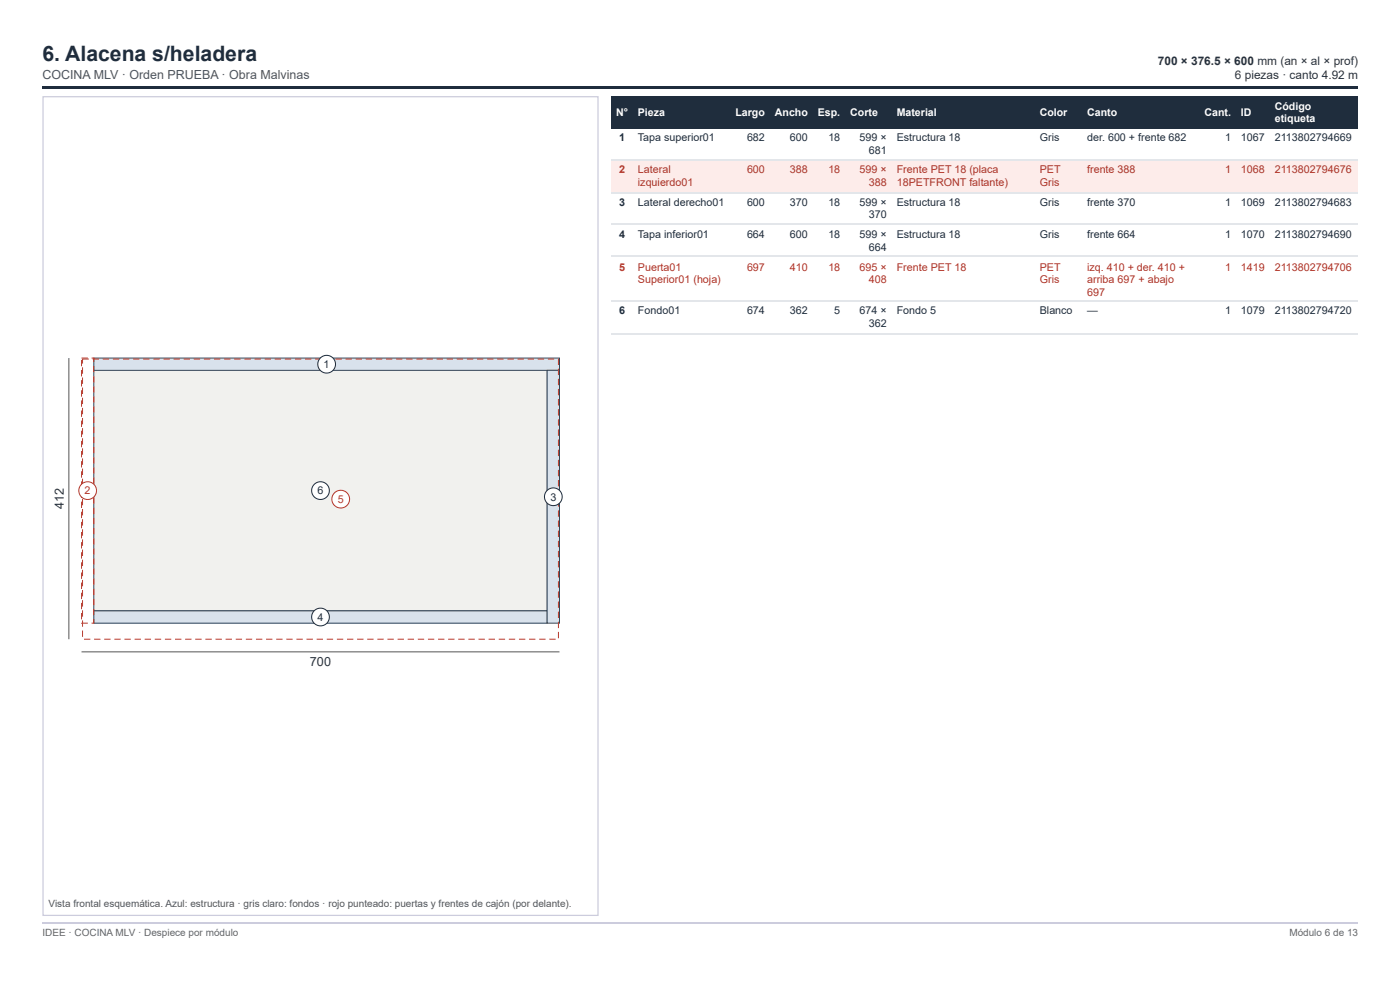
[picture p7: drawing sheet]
<svg xmlns="http://www.w3.org/2000/svg" width="297mm" height="210mm" viewBox="0 0 297 210" stroke-linecap="round" stroke-linejoin="round" font-family="sans-serif">
<path d="M9 18.3h279v.5h-279z" fill="#1f2d3d"/>
<path d="M9.1 20.5h117.8v173.6h-117.8z" fill="none" stroke="#ccd" stroke-width=".26"/>
<path d="M19.9 78.5h96.2v51h-96.2z" fill="#f1f1ee"/>
<path d="M19.9 78.5h96.2v51h-96.2z" fill="none" stroke="#34495e" stroke-width=".21"/>
<path d="M19.9 129.5h96.2v2.6h-96.2z" fill="#d9e2ec"/>
<path d="M19.9 129.5h96.2v2.6h-96.2z" fill="none" stroke="#34495e" stroke-width=".21"/>
<path d="M19.9 75.9h98.8v2.6h-98.8z" fill="#d9e2ec"/>
<path d="M19.9 75.9h98.8v2.6h-98.8z" fill="none" stroke="#34495e" stroke-width=".21"/>
<path d="M116.1 78.5h2.6v53.6h-2.6z" fill="#d9e2ec"/>
<path d="M116.1 78.5h2.6v53.6h-2.6z" fill="none" stroke="#34495e" stroke-width=".21"/>
<g fill="#c0392b">
<path d="M19.4 75.8h.6v1h-.2v-.9h.1l-.5 .1zM19.8 77.6h.2v1.3h-.2zM19.8 79.7h.2v1.4h-.2zM19.8 81.9h.2v1.3h-.2zM19.8 84h.2v1.4h-.2zM19.8 86.2h.2v1.3h-.2zM19.8 88.3h.2v1.4h-.2zM19.8 90.5h.2v1.3h-.2zM19.8 92.6h.2v1.4h-.2zM19.8 94.8h.2v1.3h-.2zM19.8 96.9h.2v1.4h-.2zM19.8 99.1h.2v1.3h-.2zM19.8 101.2h.2v1.3h-.2zM19.8 103.3h.2v1.4h-.2zM19.8 105.5h.2v1.3h-.2zM19.8 107.6h.2v1.4h-.2zM19.8 109.8h.2v1.3h-.2zM19.8 111.9h.2v1.4h-.2zM19.8 114.1h.2v1.3h-.2zM19.8 116.2h.2v1.4h-.2zM19.8 118.4h.2v1.3h-.2zM19.8 120.5h.2v1.4h-.2zM19.8 122.7h.2v1.3h-.2zM19.8 124.8h.2v1.4h-.2zM19.8 127h.2v1.3h-.2zM19.8 129.1h.2v1.3h-.2zM19.8 131.2h.2v1h-.6v-.2l.5 .1h-.1zM17.2 132.1l1.4-.1v.2h-1.4zM17.2 130h.2v1.3h-.2zM17.2 127.8h.2v1.4h-.2zM17.2 125.7h.2v1.3h-.2zM17.2 123.5h.2v1.4h-.2zM17.2 121.4h.2v1.3h-.2zM17.2 119.2h.2v1.4h-.2zM17.2 117.1h.2v1.3h-.2zM17.2 114.9h.2v1.4h-.2zM17.2 112.8h.2v1.3h-.2zM17.2 110.6h.2v1.4h-.2zM17.2 108.5h.2v1.3h-.2zM17.2 106.4h.2v1.3h-.2zM17.2 104.2h.2v1.3h-.2zM17.2 102.1h.2v1.3h-.2zM17.2 99.9h.2v1.4h-.2zM17.2 97.8h.2v1.3h-.2zM17.2 95.6h.2v1.4h-.2zM17.2 93.5h.2v1.3h-.2zM17.2 91.3h.2v1.4h-.2zM17.2 89.2h.2v1.3h-.2zM17.2 87h.2v1.4h-.2zM17.2 84.9h.2v1.3h-.2zM17.2 82.7h.2v1.4h-.2zM17.2 80.6h.2v1.3h-.2zM17.2 78.5h.2v1.3h-.2zM17.2 76.3h.2v1.4h-.2zM17.3 75.8h1.3v.2h-1.3z"/>
<path d="M19.7 76h1.3v.2h-1.3zM21.8 76h1.3v.2h-1.3zM23.9 76h1.4v.2h-1.4zM26.1 76h1.3v.2h-1.3zM28.2 76h1.4v.2h-1.4zM30.4 76h1.3v.2h-1.3zM32.5 76h1.4v.2h-1.4zM34.7 76h1.3v.2h-1.3zM36.8 76h1.4v.2h-1.4zM39 76h1.3v.2h-1.3zM41.1 76h1.4v.2h-1.4zM43.3 76h1.3v.2h-1.3zM45.4 76h1.4v.2h-1.4zM47.6 76h1.3v.2h-1.3zM49.7 76h1.3v.2h-1.3zM51.8 76h1.4v.2h-1.4zM54 76h1.3v.2h-1.3zM56.1 76h1.4v.2h-1.4zM58.3 76h1.3v.2h-1.3zM60.4 76h1.4v.2h-1.4zM62.6 76h1.3v.2h-1.3zM64.7 76h1.4v.2h-1.4zM66.9 76h1.3v.2h-1.3zM69 76h1.4v.2h-1.4zM71.2 76h1.3v.2h-1.3zM73.3 76h1.3v.2h-1.3zM75.5 76h1.3v.2h-1.3zM77.6 76h1.3v.2h-1.3zM79.7 76h1.4v.2h-1.4zM81.9 76h1.3v.2h-1.3zM84 76h1.4v.2h-1.4zM86.2 76h1.3v.2h-1.3zM88.3 76h1.4v.2h-1.4zM90.5 76h1.3v.2h-1.3zM92.6 76h1.4v.2h-1.4zM94.8 76h1.3v.2h-1.3zM96.9 76h1.4v.2h-1.4zM99.1 76h1.3v.2h-1.3zM101.2 76h1.3v.2h-1.3zM103.4 76h1.3v.2h-1.3zM105.5 76h1.3v.2h-1.3zM107.6 76h1.4v.2h-1.4zM109.8 76h1.3v.2h-1.3zM111.9 76h1.4v.2h-1.4zM114.1 76h1.3v.2h-1.3zM116.2 76h1.4v.2h-1.4zM118.4 76h.2v1.4h-.2zM118.4 78.2h.2v1.3h-.2zM118.4 80.3h.2v1.4h-.2zM118.4 82.5h.2v1.3h-.2zM118.4 84.6h.2v1.4h-.2zM118.4 86.8h.2v1.3h-.2zM118.4 88.9h.2v1.3h-.2zM118.4 91h.2v1.4h-.2zM118.4 93.2h.2v1.3h-.2zM118.4 95.3h.2v1.4h-.2zM118.4 97.5h.2v1.3h-.2zM118.4 99.6h.2v1.4h-.2zM118.4 101.8h.2v1.3h-.2zM118.4 103.9h.2v1.4h-.2zM118.4 106.1h.2v1.3h-.2zM118.4 108.2h.2v1.4h-.2zM118.4 110.4h.2v1.3h-.2zM118.4 112.5h.2v1.3h-.2zM118.4 114.7h.2v1.3h-.2zM118.4 116.8h.2v1.3h-.2zM118.4 118.9h.2v1.4h-.2zM118.4 121.1h.2v1.3h-.2zM118.4 123.2h.2v1.4h-.2zM118.4 125.4h.2v1.3h-.2zM118.4 127.5h.2v1.4h-.2zM118.4 129.7h.2v1.3h-.2zM118.4 131.8h.2v1.4h-.2zM118.4 134h.2v1.3h-.2zM116.5 135.4h1.4v.2h-1.4zM114.4 135.4h1.3v.2h-1.3zM112.2 135.4h1.4v.2h-1.4zM110.1 135.4h1.3v.2h-1.3zM108 135.4h1.3v.2h-1.3zM105.8 135.4h1.4v.2h-1.4zM103.7 135.4h1.3v.2h-1.3zM101.5 135.4h1.4v.2h-1.4zM99.4 135.4h1.3v.2h-1.3zM97.2 135.4h1.4v.2h-1.4zM95.1 135.4h1.3v.2h-1.3zM92.9 135.4h1.4v.2h-1.4zM90.8 135.4h1.3v.2h-1.3zM88.6 135.4h1.4v.2h-1.4zM86.5 135.4h1.3v.2h-1.3zM84.3 135.4h1.4v.2h-1.4zM82.2 135.4h1.3v.2h-1.3zM80.1 135.4h1.3v.2h-1.3zM77.9 135.4h1.4v.2h-1.4zM75.8 135.4h1.3v.2h-1.3zM73.6 135.4h1.4v.2h-1.4zM71.5 135.4h1.3v.2h-1.3zM69.3 135.4h1.4v.2h-1.4zM67.2 135.4h1.3v.2h-1.3zM65 135.4h1.4v.2h-1.4zM62.9 135.4h1.3v.2h-1.3zM60.7 135.4h1.4v.2h-1.4zM58.6 135.4h1.3v.2h-1.3zM56.5 135.4h1.3v.2h-1.3zM54.3 135.4h1.3v.2h-1.3zM52.2 135.4h1.3v.2h-1.3zM50 135.4h1.4v.2h-1.4zM47.9 135.4h1.3v.2h-1.3zM45.7 135.4h1.4v.2h-1.4zM43.6 135.4h1.3v.2h-1.3zM41.4 135.4h1.4v.2h-1.4zM39.3 135.4h1.3v.2h-1.3zM37.1 135.4h1.4v.2h-1.4zM35 135.4h1.3v.2h-1.3zM32.8 135.4h1.4v.2h-1.4zM30.7 135.4h1.3v.2h-1.3zM28.6 135.4h1.3v.2h-1.3zM26.4 135.4h1.3v.2h-1.3zM24.3 135.4h1.3v.2h-1.3zM22.1 135.4h1.4v.2h-1.4zM20 135.4h1.3v.2h-1.3zM17.8 135.4h1.4v.2h-1.4zM17.4 133.7h.2v1.3h-.2zM17.4 131.5h.2v1.4h-.2zM17.4 129.4h.2v1.3h-.2zM17.4 127.2h.2v1.4h-.2zM17.4 125.1h.2v1.3h-.2zM17.4 123h.2v1.3h-.2zM17.4 120.8h.2v1.3h-.2zM17.4 118.7h.2v1.3h-.2zM17.4 116.5h.2v1.4h-.2zM17.4 114.4h.2v1.3h-.2zM17.4 112.2h.2v1.4h-.2zM17.4 110.1h.2v1.3h-.2zM17.4 107.9h.2v1.4h-.2zM17.4 105.8h.2v1.3h-.2zM17.4 103.6h.2v1.4h-.2zM17.4 101.5h.2v1.3h-.2zM17.4 99.3h.2v1.4h-.2zM17.4 97.2h.2v1.3h-.2zM17.4 95.1h.2v1.3h-.2zM17.4 92.9h.2v1.4h-.2zM17.4 90.8h.2v1.3h-.2zM17.4 88.6h.2v1.4h-.2zM17.4 86.5h.2v1.3h-.2zM17.4 84.3h.2v1.4h-.2zM17.4 82.2h.2v1.3h-.2zM17.4 80h.2v1.4h-.2zM17.4 77.9h.2v1.3h-.2zM17.4 76h1.5v.2h-1.4v-.1h.1v1h-.2z"/>
</g>
<circle cx="68" cy="104" r="1.88" fill="#fff"/>
<circle cx="68" cy="104" r="1.88" fill="none" stroke="#1f2d3d" stroke-width=".21"/>
<circle cx="68" cy="130.8" r="1.88" fill="#fff"/>
<circle cx="68" cy="130.8" r="1.88" fill="none" stroke="#1f2d3d" stroke-width=".21"/>
<circle cx="69.3" cy="77.2" r="1.88" fill="#fff"/>
<circle cx="69.3" cy="77.2" r="1.88" fill="none" stroke="#1f2d3d" stroke-width=".21"/>
<circle cx="117.4" cy="105.3" r="1.88" fill="#fff"/>
<circle cx="117.4" cy="105.3" r="1.88" fill="none" stroke="#1f2d3d" stroke-width=".21"/>
<circle cx="18.6" cy="104" r="1.88" fill="#fff"/>
<circle cx="18.6" cy="104" r="1.88" fill="none" stroke="#c0392b" stroke-width=".21"/>
<circle cx="72.3" cy="105.8" r="1.88" fill="#fff"/>
<circle cx="72.3" cy="105.8" r="1.88" fill="none" stroke="#c0392b" stroke-width=".21"/>
<path d="M14.6 75.9v59.6M17.3 138.2h101.4" fill="none" stroke="#555" stroke-width=".21"/>
<g fill="#1f2d3d">
<path d="M129.6 20.4h4.8v6.9h-4.8z"/>
<path d="M134.4 20.4h20.6v6.9h-20.6z"/>
<path d="M155 20.4h8.2v6.9h-8.2z"/>
<path d="M163.2 20.4h9.3v6.9h-9.3z"/>
<path d="M172.5 20.4h6.9v6.9h-6.9z"/>
<path d="M179.4 20.4h9.8v6.9h-9.8z"/>
<path d="M189.2 20.4h30.4v6.9h-30.4z"/>
<path d="M219.6 20.4h10.1v6.9h-10.1z"/>
<path d="M229.7 20.4h24.8v6.9h-24.8z"/>
<path d="M254.5 20.4h7.7v6.9h-7.7z"/>
<path d="M262.2 20.4h7.1v6.9h-7.1z"/>
<path d="M269.3 20.4h18.7v6.9h-18.7z"/>
</g>
<g fill="#fdecea">
<path d="M129.6 33.9h4.8v6.8h-4.8z"/>
<path d="M134.4 33.9h20.6v6.8h-20.6z"/>
<path d="M155 33.9h8.2v6.8h-8.2z"/>
<path d="M163.2 33.9h9.3v6.8h-9.3z"/>
<path d="M172.5 33.9h6.9v6.8h-6.9z"/>
<path d="M179.4 33.9h9.8v6.8h-9.8z"/>
<path d="M189.2 33.9h30.4v6.8h-30.4z"/>
<path d="M219.6 33.9h10.1v6.8h-10.1z"/>
<path d="M229.7 33.9h24.8v6.8h-24.8z"/>
<path d="M254.5 33.9h7.7v6.8h-7.7z"/>
<path d="M262.2 33.9h7.1v6.8h-7.1z"/>
<path d="M269.3 33.9h18.7v6.8h-18.7z"/>
</g>
<path d="M129.6 34h158.4M129.6 40.9h158.4M129.6 47.5h158.4M129.6 54.4h158.4M129.6 63.9h158.4M129.6 70.8h158.4" fill="none" stroke="#e3e6ea" stroke-width=".26"/>
<path d="M9 195.7h279" fill="none" stroke="#ccd" stroke-width=".26"/>
<text font-size="4.5" fill="#1f2d3d" x="9" y="13">6. Alacena s/heladera</text>
<g font-size="2.7" fill="#333">
<text x="13.5" y="108" transform="rotate(-90 13.5 108)">412</text>
<text x="65.8" y="141.1">700</text>
</g>
<text font-size="2.6" fill="#555" x="9" y="16.7">COCINA MLV · Orden PRUEBA · Obra Malvinas</text>
<g font-size="2.5" fill="#333">
<text x="245.6" y="13.8">700 × 376.5 × 600 mm (an × al × prof)</text>
<text x="262" y="16.7">6 piezas · canto 4.92 m</text>
</g>
<g font-size="2.3" fill="#1f2d3d">
<text x="131.3" y="29.9">1</text>
<text x="135.3" y="29.9">Tapa superior01</text>
<text x="158.5" y="29.9">682</text>
<text x="167.6" y="29.9">600</text>
<text x="175.7" y="29.9">18</text>
<text x="182.4" y="29.9">599 ×</text>
<text x="190.2" y="29.9">Estructura 18</text>
<text x="220.6" y="29.9">Gris</text>
<text x="230.6" y="29.9">der. 600 + frente 682</text>
<text x="259.9" y="29.9">1</text>
<text x="263.3" y="29.9">1067</text>
<text x="270.5" y="29.9">2113802794669</text>
<text x="184.3" y="32.5">681</text>
<text x="131.3" y="43.7">3</text>
<text x="135.3" y="43.7">Lateral derecho01</text>
<text x="158.5" y="43.7">600</text>
<text x="167.6" y="43.7">370</text>
<text x="175.7" y="43.7">18</text>
<text x="182.4" y="43.7">599 ×</text>
<text x="184.3" y="46.3">370</text>
<text x="190.2" y="43.7">Estructura 18</text>
<text x="220.6" y="43.7">Gris</text>
<text x="230.6" y="43.7">frente 370</text>
<text x="259.9" y="43.7">1</text>
<text x="263.3" y="43.7">1069</text>
<text x="270.5" y="43.7">2113802794683</text>
<text x="131.3" y="50.5">4</text>
<text x="135.3" y="50.5">Tapa inferior01</text>
<text x="158.5" y="50.5">664</text>
<text x="167.6" y="50.5">600</text>
<text x="175.7" y="50.5">18</text>
<text x="182.4" y="50.5">599 ×</text>
<text x="184.3" y="53.2">664</text>
<text x="190.2" y="50.5">Estructura 18</text>
<text x="220.6" y="50.5">Gris</text>
<text x="230.6" y="50.5">frente 664</text>
<text x="259.9" y="50.5">1</text>
<text x="263.3" y="50.5">1070</text>
<text x="270.5" y="50.5">2113802794690</text>
<text x="131.3" y="66.7">6</text>
<text x="135.3" y="66.7">Fondo01</text>
<text x="158.5" y="66.7">674</text>
<text x="167.6" y="66.7">362</text>
<text x="177" y="66.7">5</text>
<text x="182.4" y="66.7">674 ×</text>
<text x="184.3" y="69.3">362</text>
<text x="190.2" y="66.7">Fondo 5</text>
<text x="220.6" y="66.7">Blanco</text>
<text x="230.6" y="66.7">—</text>
<text x="259.9" y="66.7">1</text>
<text x="263.3" y="66.7">1079</text>
<text x="270.5" y="66.7">2113802794720</text>
<text x="68.7" y="78">1</text>
<text x="67.4" y="104.8">6</text>
<text x="116.8" y="106.1">3</text>
<text x="67.4" y="131.6">4</text>
</g>
<g font-size="2.3" fill="#a93226">
<text x="131.3" y="36.8">2</text>
<text x="135.3" y="36.8">Lateral</text>
<text x="135.3" y="39.4">izquierdo01</text>
<text x="158.5" y="36.8">600</text>
<text x="167.6" y="36.8">388</text>
<text x="175.7" y="36.8">18</text>
<text x="182.4" y="36.8">599 ×</text>
<text x="184.3" y="39.4">388</text>
<text x="190.2" y="36.8">Frente PET 18 (placa</text>
<text x="190.2" y="39.4">18PETFRONT faltante)</text>
<text x="220.6" y="36.8">PET</text>
<text x="220.6" y="39.4">Gris</text>
<text x="230.6" y="36.8">frente 388</text>
<text x="259.9" y="36.8">1</text>
<text x="263.3" y="36.8">1068</text>
<text x="270.5" y="36.8">2113802794676</text>
<text x="131.3" y="57.4">5</text>
<text x="135.3" y="57.4">Puerta01</text>
<text x="158.5" y="57.4">697</text>
<text x="167.6" y="57.4">410</text>
<text x="175.7" y="57.4">18</text>
<text x="182.4" y="57.4">695 ×</text>
<text x="190.2" y="57.4">Frente PET 18</text>
<text x="220.6" y="57.4">PET</text>
<text x="230.6" y="57.4">izq. 410 + der. 410 +</text>
<text x="259.9" y="57.4">1</text>
<text x="263.3" y="57.4">1419</text>
<text x="270.5" y="57.4">2113802794706</text>
<text x="135.3" y="60.1">Superior01 (hoja)</text>
<text x="184.3" y="60.1">408</text>
<text x="220.6" y="60.1">Gris</text>
<text x="230.6" y="60.1">arriba 697 + abajo</text>
<text x="230.6" y="62.7">697</text>
</g>
<g font-size="2.3" fill="#c0392b">
<text x="18" y="104.8">2</text>
<text x="71.6" y="106.6">5</text>
</g>
<g font-size="2.2" fill="#fff">
<text x="270.5" y="23.3">Código</text>
<text x="130.7" y="24.6">N°</text>
<text x="135.3" y="24.6">Pieza</text>
<text x="156" y="24.6">Largo</text>
<text x="164.4" y="24.6">Ancho</text>
<text x="173.5" y="24.6">Esp.</text>
<text x="180.4" y="24.6">Corte</text>
<text x="190.2" y="24.6">Material</text>
<text x="220.6" y="24.6">Color</text>
<text x="230.6" y="24.6">Canto</text>
<text x="255.5" y="24.6">Cant.</text>
<text x="263.3" y="24.6">ID</text>
<text x="270.5" y="25.9">etiqueta</text>
</g>
<text font-size="2.1" fill="#555" x="10.3" y="192.4">Vista frontal esquemática. Azul: estructura · gris claro: fondos · rojo punteado: puertas y frentes de cajón (por delante).</text>
<g font-size="2.1" fill="#666">
<text x="9" y="198.4">IDEE · COCINA MLV · Despiece por módulo</text>
<text x="273.5" y="198.4">Módulo 6 de 13</text>
</g>
</svg>
